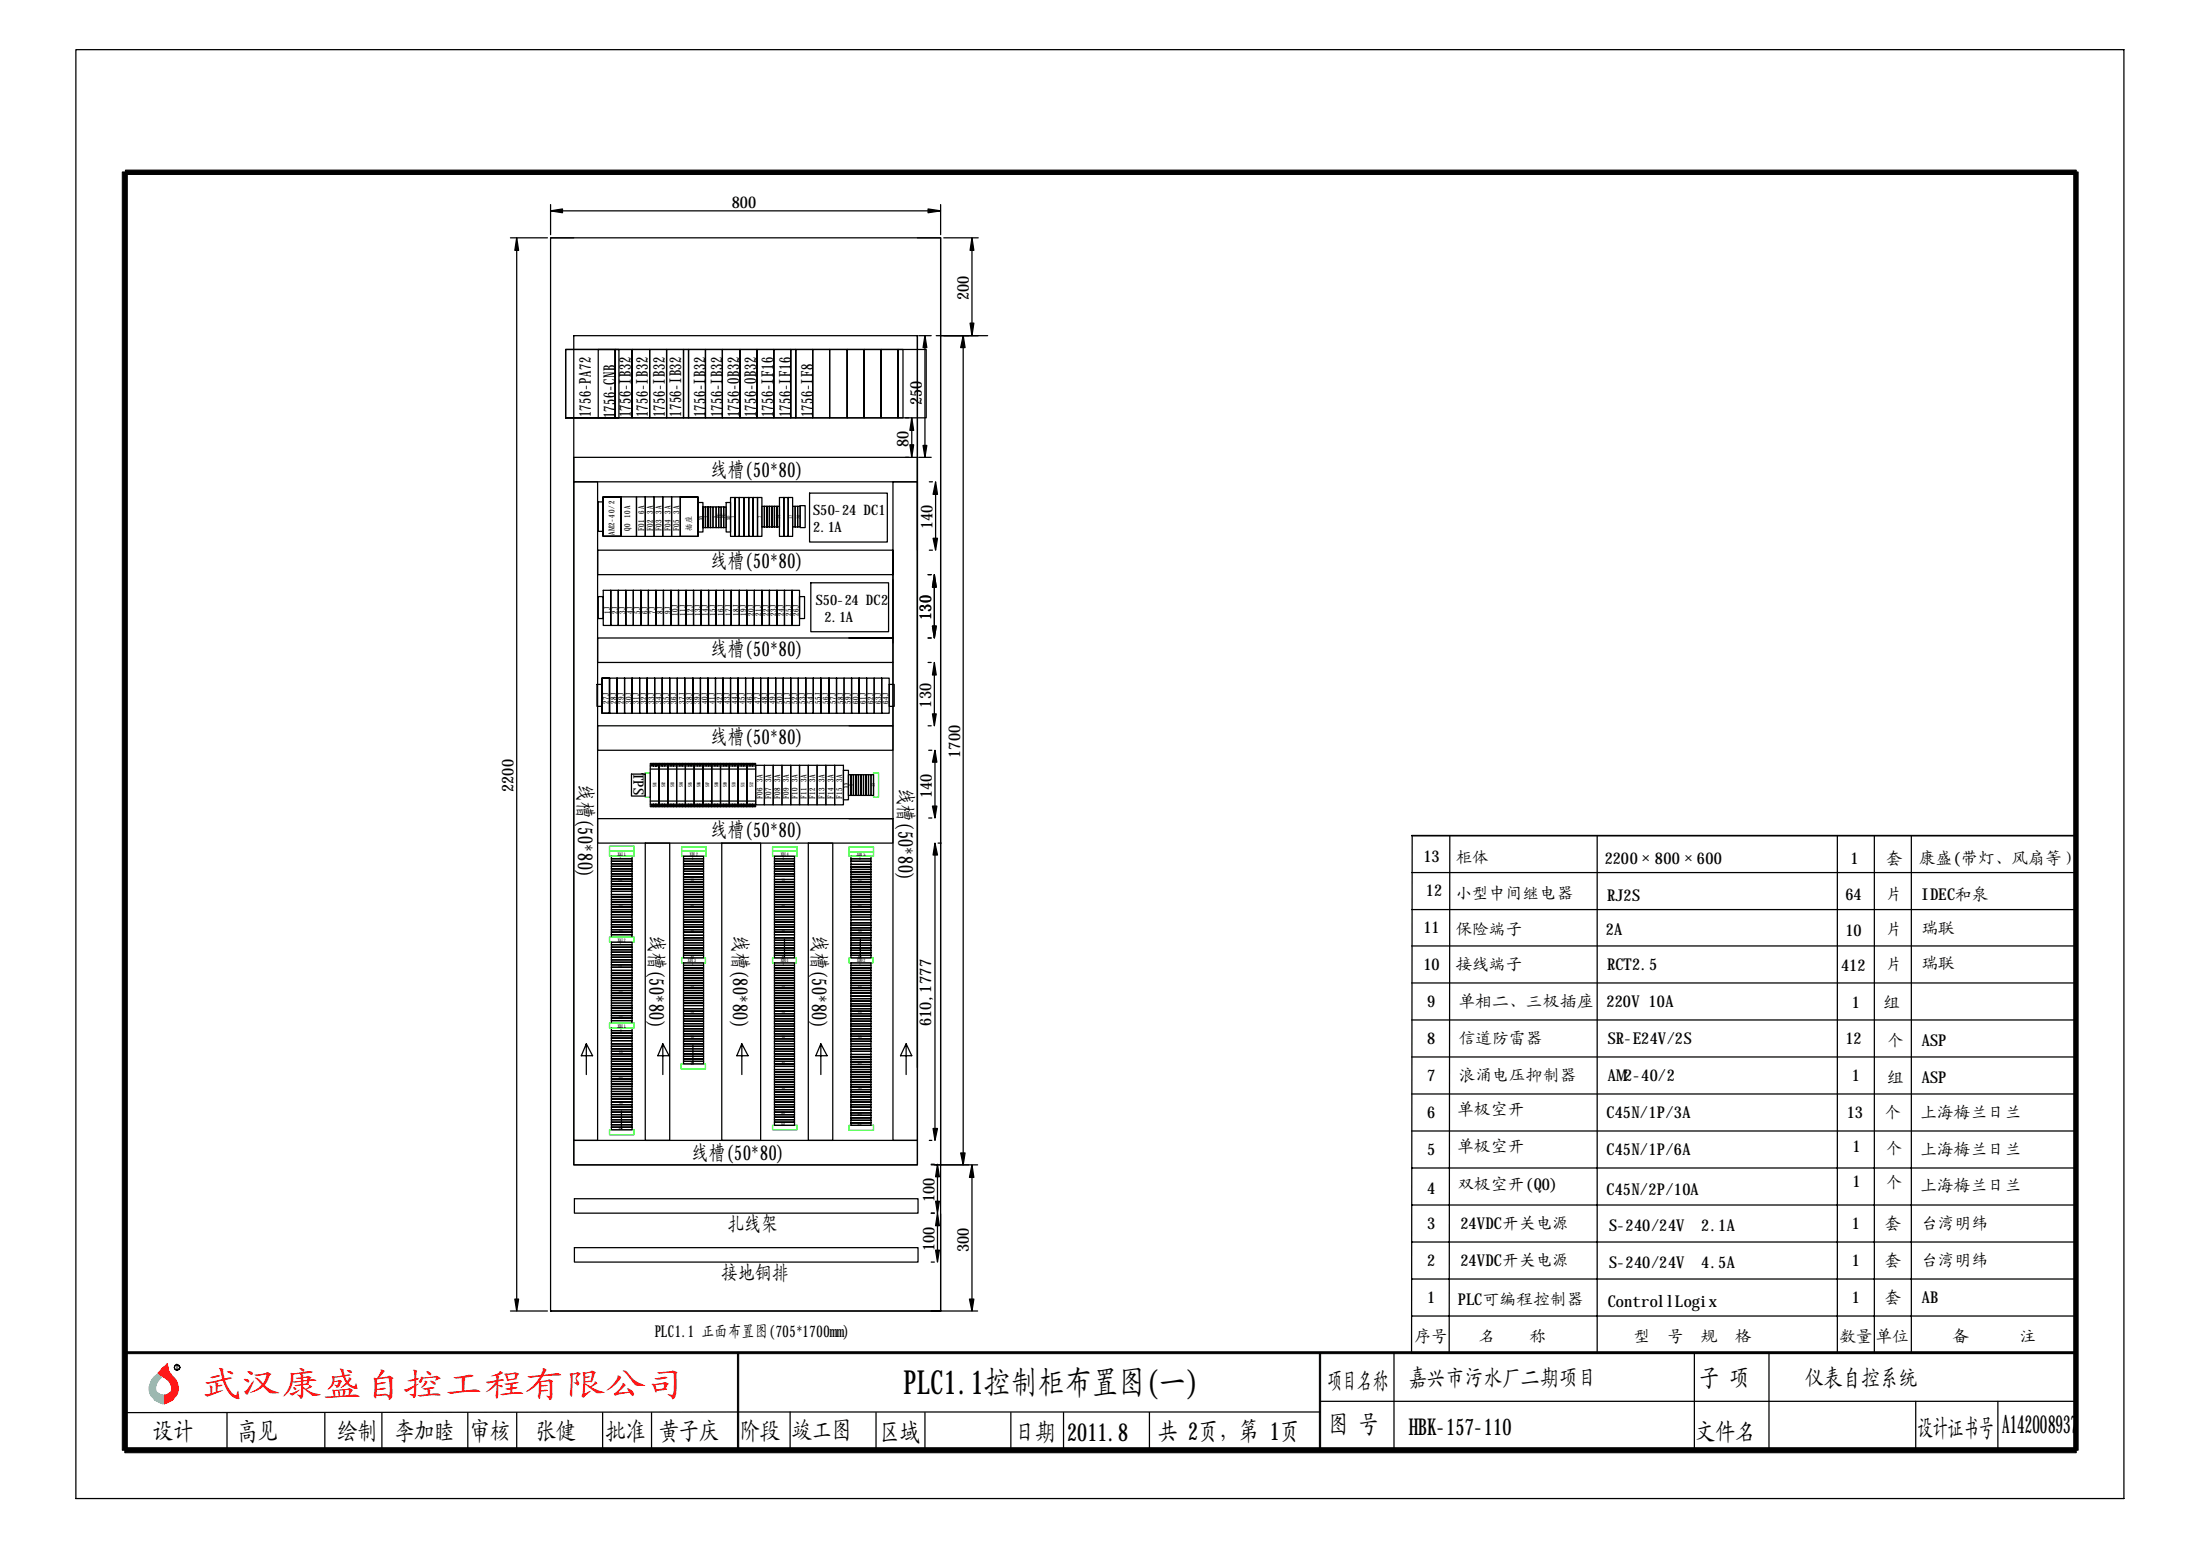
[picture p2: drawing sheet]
<svg xmlns="http://www.w3.org/2000/svg" width="297mm" height="210mm" viewBox="0 0 297 210" stroke-linecap="round" stroke-linejoin="round" font-family="sans-serif">
<g fill="none" stroke="#000" stroke-width=".17">
<path d="M10.2 6.7h276.6v195.6h-276.6zM68.9 32.1h5M69.8 33.8v141.6M74.3 32.1h52.7v144.9h-52.7zM74.3 27.6v4.1M74.3 32.1h3.2M75.9 28.5h49.4M123.9 32.1h3.1v13.2h6.3M127 27.6v4.1M127.4 32.1h4.7M131.2 33.8v9.8M76.4 47.2h7.2v9.2h-7.2z"/>
<path d="M76.4 47.2h48.7v9.2h-48.7zM77.5 45.3h46.4v111.9h-46.4zM80.8 47.2h2.3v9.2h-2.3zM83.1 47.2h2.2v9.2h-2.2zM85.3 47.2h2.4v9.2h-2.4zM87.7 47.2h2.3v9.2h-2.3zM90 47.2h2.3v9.2h-2.3zM92.3 47.2h.7v9.2h-.7zM93 47.2h2.2v9.2h-2.2zM95.2 47.2h2.3v9.2h-2.3zM97.5 47.2h2.4v9.2h-2.4zM99.9 47.2h2.3v9.2h-2.3z"/>
<path d="M102.2 47.2h2.3v9.2h-2.3zM104.5 47.2h2.3v9.2h-2.3zM106.8 47.2h.6v9.2h-.6zM107.4 47.2h2.3v9.2h-2.3zM109.7 47.2h2.3v9.2h-2.3zM112 47.2h2.4v9.2h-2.4zM114.4 47.2h2.3v9.2h-2.3zM116.7 47.2h2.3v9.2h-2.3zM119 47.2h2.2v9.2h-2.2zM121.2 47.2h.7v9.2h-.7zM122.3 56.4h.4M123.1 58.1v1.9"/>
<path d="M123.9 45.3v98.8M124 45.3h1.7M124.9 46.9v13.2M126.4 45.3h5.7M127 45.3v111.9M130 46.9v108.7M77.5 61.7h46.4v3.3h-46.4zM77.5 65h3.2v88.9h-3.2zM80.7 74.3h39.9v3.3h-39.9zM80.8 67.7h.6v4h-.6zM81.4 67.1h2.4v5.3h-2.4v-5.3h2.4v5.3h-2.4v-5.3h2.4v5.3h-2.4zM81.4 79.7h1.1v4.7h-1.1z"/>
<path d="M82.5 79.7h1v4.7h-1zM83.5 79.7h1v4.7h-1zM83.8 67.1h2.1v5.3h-2.1zM84.5 79.7h1v4.7h-1zM85.5 79.7h1v4.7h-1zM85.9 67.1h1.2v5.3h-1.2zM86.5 79.7h1v4.7h-1zM87.1 67.1h1.2v5.3h-1.2zM87.5 79.7h1.1v4.7h-1.1zM88.3 67.1h1.2v5.3h-1.2zM88.6 79.7h1v4.7h-1zM89.5 67.1h1.2v5.3h-1.2z"/>
<path d="M89.6 79.7h1v4.7h-1zM90.6 79.7h1v4.7h-1zM90.7 67.1h1.2v5.3h-1.2zM91.6 79.7h1v4.7h-1zM91.9 67.1h2.3v5.3h-2.3v-5.3h2.3v5.3h-2.3zM92.6 79.7h1v4.7h-1zM93.6 79.7h1.1v4.7h-1.1zM94.2 67.8h.7v4h-.7zM94.7 79.7h1v4.7h-1zM94.9 68.4h.3v2.8h-.3zM95.2 68.4h.4v2.8h-.4zM95.6 68.4h.3v2.8h-.3z"/>
<path d="M95.7 79.7h1v4.7h-1zM95.9 68.4h.4v2.8h-.4zM96.3 68.4h.4v2.8h-.4zM96.7 68.4h.3v2.8h-.3zM96.7 79.7h1v4.7h-1zM97 68.4h.4v2.8h-.4zM97.4 68.4h.3v2.8h-.3zM97.7 68.4h.3v2.8h-.3zM97.7 79.7h1v4.7h-1zM98 67.8h.6v4h-.6zM98.6 67.2h.6v5.2h-.6zM98.7 79.7h1.1v4.7h-1.1z"/>
<path d="M99.2 67.2h.6v5.2h-.6zM99.8 67.2h.6v5.2h-.6zM99.8 79.7h1v4.7h-1zM100.5 67.2h.6v5.2h-.6zM100.8 79.7h1.1v4.7h-1.1zM101.1 67.2h.6v5.2h-.6zM101.7 67.2h.6v5.2h-.6zM101.9 79.7h1v4.7h-1zM102.3 67.2h.6v5.2h-.6zM102.9 68.3h.3v2.8h-.3zM102.9 79.7h1v4.7h-1zM103.2 68.3h.3v2.8h-.3z"/>
<path d="M103.5 68.3h.4v2.8h-.4zM103.9 68.3h.3v2.8h-.3zM103.9 79.7h1v4.7h-1zM104.2 68.3h.4v2.8h-.4zM104.6 68.3h.3v2.8h-.3zM104.9 68.3h.3v2.8h-.3zM104.9 79.7h1v4.7h-1zM105.2 67.2h.6v5.2h-.6zM105.8 67.2h.6v5.2h-.6zM105.9 79.7h1v4.7h-1zM106.4 67.2h.6v5.2h-.6zM106.9 79.7h1v4.7h-1z"/>
<path d="M107 68.3h.4v2.8h-.4zM107.4 68.3h.3v2.8h-.3zM107.7 68.3h.3v2.8h-.3zM108 68.3h.7v2.9h-.7zM109.3 66.6h10.5v6.6h-10.5zM109.5 78.7h10.5v6.6h-10.5zM120.6 65h3.3v88.9h-3.3zM120.6 77.6v8.5h-6M120.6 78.2v8.6M122.3 61.7h.4M124 61.7h1.7M125.3 77.6h.4"/>
<path d="M125.5 65h.4M125.5 74.3h.4M126.2 79.3v5.2M126.3 66.7v6M80.6 92.4h.7v2.9h-.7zM80.7 86.1h39.9v3.3h-39.9zM80.7 98h39.9v3.3h-39.9zM80.8 80.5h.6v3h-.6zM81.3 91.5h1v4.8h-1v-4.8h1v4.8h-1zM82.3 91.5h1v4.8h-1zM83.3 91.5h1v4.8h-1zM84.3 91.5h1v4.8h-1z"/>
<path d="M85.3 91.5h1.1v4.8h-1.1zM86.4 91.5h1v4.8h-1zM87.4 91.5h1v4.8h-1zM88.4 91.5h1v4.8h-1zM89.4 91.5h1v4.8h-1zM90.4 91.5h1v4.8h-1zM91.4 91.5h1.1v4.8h-1.1zM92.5 91.5h1.1v4.8h-1.1zM93.6 91.5h1v4.8h-1zM94.6 91.5h1v4.8h-1zM95.6 91.5h1v4.8h-1zM96.6 91.5h1v4.8h-1z"/>
<path d="M97.6 91.5h1v4.8h-1zM98.6 91.5h1.1v4.8h-1.1zM99.7 91.5h1v4.8h-1zM100.7 91.5h1v4.8h-1zM101.7 91.5h1v4.8h-1zM102.7 91.5h1v4.8h-1zM103.7 91.5h1v4.8h-1zM104.7 91.5h1v4.8h-1zM105.7 91.5h1.1v4.8h-1.1zM106.8 91.5h1v4.8h-1zM107.8 91.5h1v4.8h-1zM107.9 80.5h.7v3h-.7z"/>
<path d="M108.8 91.5h1v4.8h-1zM109.8 91.5h1v4.8h-1zM110.8 91.5h1.1v4.8h-1.1zM111.9 91.5h1v4.8h-1zM112.9 91.5h1.1v4.8h-1.1zM114 91.5h1v4.8h-1zM115 91.5h1v4.8h-1zM116 91.5h1v4.8h-1zM117 91.5h1v4.8h-1zM118 91.5h1v4.8h-1zM119 91.5h1.1v4.8h-1.1zM120.1 92.4h.6v2.9h-.6z"/>
<path d="M120.6 89.4v8.6h-6M125.3 86.1h.4M125.3 89.4h.4M125.3 98h.4M126.2 91.1v5.3M80.7 110.5h39.9v3.3h-39.9zM82.5 115.6h2.8v.3h-2.8zM82.5 115.9h2.8v.4h-2.8zM82.5 116.3h2.8v.3h-2.8zM82.5 116.6h2.8v.3h-2.8zM82.5 116.9h2.8v.4h-2.8zM82.5 117.3h2.8v.3h-2.8z"/>
<path d="M82.5 117.6h2.8v.4h-2.8zM82.5 118h2.8v.3h-2.8zM82.5 118.3h2.8v.3h-2.8zM82.5 118.6h2.8v.4h-2.8zM82.5 119h2.8v.3h-2.8zM82.5 119.3h2.8v.3h-2.8zM82.5 119.6h2.8v.4h-2.8zM82.5 120h2.8v.3h-2.8zM85.3 104.5h1.8v3h-1.8zM87.1 113.8h3.3v40.1h-3.3zM87.8 103.1h.4v.3v-.3h.4v.3v-.3h.4v5.8h-.4v-.3v.3h-.4v-.3v.3h-.4zM87.8 103.4h14.2"/>
<path d="M87.8 108.1h14.2M87.8 103.8h14.2M87.8 108.6h14.2M88 108.6h.1v.2h-.1zM88 103.1l.1 .1zM88.3 108.6h.2v.2h-.2zM88.3 103.1h.2v.1h-.2zM88.7 108.6h.1v.2h-.1zM88.7 103.1l.1 .1zM89 103.1h.4v.3v-.3h.3v.3v-.3h.5v5.8h-.5v-.3v.3h-.3v-.3v.3h-.4zM89.2 108.6v.2zM89.2 103.1v.1z"/>
<path d="M89.5 108.6h.2v.2h-.2zM89.5 103.1h.2v.1h-.2zM89.9 108.6h.1v.2h-.1zM89.9 103.1l.1 .1zM90.2 103.1h.4v.3v-.3h.3v.3v-.3h.5v5.8h-.5v-.3v.3h-.3v-.3v.3h-.4zM90.3 108.6h.1v.2h-.1zM90.3 103.1l.1 .1zM90.7 108.6h.1v.2h-.1zM90.7 103.1h.1v.1h-.1zM91.1 108.6h.1v.2h-.1zM91.1 103.1l.1 .1zM91.4 103.1h.4v.3v-.3h.3v.3v-.3h.4v5.8h-.4v-.3v.3h-.3v-.3v.3h-.4z"/>
<path d="M91.5 108.6h.1v.2h-.1zM91.5 103.1l.1 .1zM91.9 108.6h.1v.2h-.1zM91.9 103.1h.1v.1h-.1zM92.3 115.6h2.7v.3h-2.7zM92.3 115.9h2.7v.4h-2.7zM92.3 116.3h2.7v.3h-2.7zM92.3 116.6h2.7v.3h-2.7zM92.3 116.9h2.7v.4h-2.7zM92.3 117.3h2.7v.3h-2.7zM92.3 117.6h2.7v.4h-2.7zM92.3 118h2.7v.4h-2.7z"/>
<path d="M92.3 118.4h2.7v.3h-2.7zM92.3 118.7h2.7v.4h-2.7zM92.3 119.1h2.7v.3h-2.7zM92.3 119.4h2.7v.3h-2.7zM92.3 119.7h2.7v.4h-2.7zM92.3 108.6h.1v.2h-.1zM92.3 103.1l.1 .1zM92.5 103.1h.5v.3v-.3h.3v.3v-.3h.4v5.8h-.4v-.3v.3h-.3v-.3v.3h-.5zM92.7 108.6h.1v.2h-.1zM92.7 103.1l.1 .1zM93 108.6h.2v.2h-.2zM93 103.1h.2v.1h-.2z"/>
<path d="M93.5 108.6h.1v.2h-.1zM93.5 103.1l.1 .1zM93.7 103.1h.4v.3v-.3h.4v.3v-.3h.4v5.8h-.4v-.3v.3h-.4v-.3v.3h-.4zM93.9 108.6h.1v.2h-.1zM93.9 103.1l.1 .1zM94.2 108.6h.2v.2h-.2zM94.2 103.1h.2v.1h-.2zM94.7 108.6v.2zM94.7 103.1v.1zM94.9 103.1h.4v.3v-.3h.4v.3v-.3h.4v5.8h-.4v-.3v.3h-.4v-.3v.3h-.4zM95.1 108.6h.1v.2h-.1zM95.1 103.1l.1 .1z"/>
<path d="M95.4 108.6h.2v.2h-.2zM95.4 103.1h.2v.1h-.2zM95.8 108.6h.1v.2h-.1zM95.8 103.1l.1 .1zM96.1 103.1h.4v.3v-.3h.4v.3v-.3h.4v5.8h-.4v-.3v.3h-.4v-.3v.3h-.4zM96.3 108.6h.1v.2h-.1zM96.3 103.1l.1 .1zM96.6 108.6h.2v.2h-.2zM96.6 103.1h.2v.1h-.2zM97 108.6h.1v.2h-.1zM97 103.1l.1 .1zM97.3 103.1h.4v.3v-.3h.3v.3v-.3h.5v5.8h-.5v-.3v.3h-.3v-.3v.3h-.4z"/>
<path d="M97.5 113.8h5.2v40.1h-5.2zM97.5 108.6v.2zM97.5 103.1v.1zM97.8 108.6h.2v.2h-.2zM97.8 103.1h.2v.1h-.2zM98.2 108.6h.1v.2h-.1zM98.2 103.1l.1 .1zM98.5 103.1h.4v.3v-.3h.3v.3v-.3h.5v5.8h-.5v-.3v.3h-.3v-.3v.3h-.4zM98.6 108.6h.1v.2h-.1zM98.6 103.1l.1 .1zM99 108.6h.1v.2h-.1zM99 103.1h.1v.1h-.1z"/>
<path d="M99.4 108.6h.1v.2h-.1zM99.4 103.1l.1 .1zM99.7 103.1h.4v.3v-.3h.3v.3v-.3h.4v5.8h-.4v-.3v.3h-.3v-.3v.3h-.4zM99.8 108.6h.1v.2h-.1zM99.8 103.1l.1 .1zM100.2 108.6h.1v.2h-.1zM100.2 103.1h.1v.1h-.1zM100.6 108.6h.1v.2h-.1zM100.6 103.1l.1 .1zM100.8 103.1h.5v.3v-.3h.3v.3v-.3h.4v5.8h-.4v-.3v.3h-.3v-.3v.3h-.5zM101 108.6h.1v.2h-.1zM101 103.1l.1 .1z"/>
<path d="M101.3 108.6h.2v.2h-.2zM101.3 103.1h.2v.1h-.2zM101.8 108.6h.1v.2h-.1zM101.8 103.1l.1 .1zM102 103.3h1.2v5.3h-1.2zM103.2 103.3h1.2v5.3h-1.2zM104.4 103.3h1.2v5.3h-1.2zM104.6 115.6h2.7v.3h-2.7zM104.6 115.9h2.7v.4h-2.7zM104.6 116.3h2.7v.3h-2.7zM104.6 116.6h2.7v.3h-2.7zM104.6 116.9h2.7v.4h-2.7z"/>
<path d="M104.6 117.3h2.7v.3h-2.7zM104.6 117.6h2.7v.4h-2.7zM104.6 118h2.7v.3h-2.7zM104.6 118.3h2.7v.4h-2.7zM104.6 118.7h2.7v.4h-2.7zM104.6 119.1h2.7v.3h-2.7zM104.6 119.4h2.7v.3h-2.7zM104.6 119.7h2.7v.4h-2.7zM105.6 103.3h1.2v5.3h-1.2zM106.8 103.3h1.1v5.3h-1.1zM107.9 103.3h1.2v5.3h-1.2zM109.1 113.8h3.3v40.1h-3.3z"/>
<path d="M109.1 103.3h1.2v5.3h-1.2zM110.3 103.3h1.2v5.3h-1.2zM111.5 103.3h1.2v5.3h-1.2zM112.7 103.3h1.2v5.3h-1.2zM113.9 104h.7v4h-.7zM114.6 104.6h.3v2.8h-.3zM114.6 110.5h6M114.9 115.6h2.7v.3h-2.7zM114.9 115.9h2.7v.4h-2.7zM114.9 116.3h2.7v.4h-2.7zM114.9 116.7h2.7v.3h-2.7zM114.9 117h2.7v.4h-2.7z"/>
<path d="M114.9 117.4h2.7v.3h-2.7zM114.9 117.7h2.7v.3h-2.7zM114.9 118h2.7v.4h-2.7zM114.9 118.4h2.7v.3h-2.7zM114.9 118.7h2.7v.4h-2.7zM114.9 119.1h2.7v.3h-2.7zM114.9 119.4h2.7v.3h-2.7zM114.9 119.7h2.7v.4h-2.7zM114.9 104.6h.3v2.8h-.3zM115.2 104.6h.4v2.8h-.4zM115.6 104.6h.3v2.8h-.3zM115.9 104.6h.3v2.8h-.3z"/>
<path d="M116.2 104.6h.4v2.8h-.4zM116.6 104.6h.3v2.8h-.3zM116.9 104.6h.4v2.8h-.4zM117.3 104.6h.3v2.8h-.3zM117.6 104.6h.3v2.8h-.3zM125.4 101.3h.4M125.4 110.4h.4M126.2 102.9v5.9M126.2 115.4v36.9M126.7 113.8h.4M190.6 112.8h89.7h-89.7M190.6 112.8h89.7"/>
<path d="M190.6 117.8h89.7M190.7 112.8l-.1 69.8h89.7M195.7 112.8v69.8M215.6 112.8v69.8M248.1 112.8v69.8M253.1 112.8v69.8M258.1 112.8v69.8M82.5 120.3h2.8v.4h-2.8zM82.5 120.7h2.8v.4h-2.8zM82.5 121.1h2.8v.3h-2.8zM82.5 121.4h2.8v.4h-2.8zM82.5 121.8h2.8v.3h-2.8z"/>
<path d="M82.5 122.1h2.8v.3h-2.8zM82.5 122.4h2.8v.4h-2.8zM82.5 122.8h2.8v.3h-2.8zM82.5 123.1h2.8v.4h-2.8zM82.5 123.5h2.8v.3h-2.8zM82.5 123.8h2.8v.3h-2.8zM82.5 124.1h2.8v.4h-2.8zM82.5 124.5h2.8v.3h-2.8zM82.5 124.8h2.8v.4h-2.8zM82.5 125.2h2.8v.3h-2.8zM82.5 125.5h2.8v.3h-2.8zM82.5 125.8h2.8v.4h-2.8z"/>
<path d="M82.5 126.2h2.8v.3h-2.8zM82.5 138.8h2.8v.3h-2.8zM82.5 139.1h2.8v.4h-2.8zM82.5 139.5h2.8v.3h-2.8zM82.5 139.8h2.8v.3h-2.8zM82.5 127.2h2.8v.3h-2.8zM82.5 127.5h2.8v.4h-2.8zM82.5 127.9h2.8v.3h-2.8zM82.5 128.2h2.8v.3h-2.8zM82.5 128.5h2.8v.4h-2.8zM82.5 128.9h2.8v.3h-2.8zM82.5 129.2h2.8v.4h-2.8z"/>
<path d="M82.5 129.6h2.8v.3h-2.8zM82.5 129.9h2.8v.3h-2.8zM82.5 130.2h2.8v.4h-2.8zM82.5 130.6h2.8v.4h-2.8zM82.5 131h2.8v.3h-2.8zM82.5 131.3h2.8v.4h-2.8zM82.5 131.7h2.8v.3h-2.8zM82.5 132h2.8v.3h-2.8zM82.5 132.3h2.8v.4h-2.8zM82.5 132.7h2.8v.3h-2.8zM82.5 133h2.8v.4h-2.8zM82.5 133.4h2.8v.3h-2.8z"/>
<path d="M82.5 133.7h2.8v.3h-2.8zM82.5 134h2.8v.4h-2.8zM82.5 134.4h2.8v.3h-2.8zM82.5 134.7h2.8v.4h-2.8zM82.5 135.1h2.8v.3h-2.8zM82.5 135.4h2.8v.3h-2.8zM82.5 135.7h2.8v.4h-2.8zM82.5 136.1h2.8v.3h-2.8zM82.5 136.4h2.8v.4h-2.8zM82.5 136.8h2.8v.3h-2.8zM82.5 137.1h2.8v.3h-2.8zM82.5 137.4h2.8v.4h-2.8z"/>
<path d="M82.5 137.8h2.8v.3h-2.8zM92.3 120.1h2.7v.3h-2.7zM92.3 120.4h2.7v.3h-2.7zM92.3 120.7h2.7v.4h-2.7zM92.3 121.1h2.7v.3h-2.7zM92.3 121.4h2.7v.4h-2.7zM92.3 121.8h2.7v.3h-2.7zM92.3 122.1h2.7v.3h-2.7zM92.3 122.4h2.7v.4h-2.7zM92.3 122.8h2.7v.3h-2.7zM92.3 123.1h2.7v.4h-2.7zM92.3 123.5h2.7v.3h-2.7z"/>
<path d="M92.3 123.8h2.7v.3h-2.7zM92.3 124.1h2.7v.4h-2.7zM92.3 124.5h2.7v.3h-2.7zM92.3 124.8h2.7v.4h-2.7zM92.3 125.2h2.7v.3h-2.7zM92.3 125.5h2.7v.3h-2.7zM92.3 125.8h2.7v.5h-2.7zM92.3 126.3h2.7v.3h-2.7zM92.3 126.6h2.7v.3h-2.7zM92.3 126.9h2.7v.4h-2.7zM92.3 127.3h2.7v.3h-2.7zM92.3 127.6h2.7v.3h-2.7z"/>
<path d="M92.3 127.9h2.7v.4h-2.7zM92.3 128.3h2.7v.3h-2.7zM92.3 128.6h2.7v.4h-2.7zM92.3 129h2.7v.3h-2.7zM92.3 130h2.7v.3h-2.7zM92.3 130.3h2.7v.4h-2.7zM92.3 130.7h2.7v.3h-2.7zM92.3 131h2.7v.3h-2.7zM92.3 131.3h2.7v.4h-2.7zM92.3 131.7h2.7v.3h-2.7zM92.3 132h2.7v.3h-2.7zM92.3 132.3h2.7v.4h-2.7z"/>
<path d="M92.3 132.7h2.7v.3h-2.7zM92.3 133h2.7v.4h-2.7zM92.3 133.4h2.7v.3h-2.7zM92.3 133.7h2.7v.3h-2.7zM92.3 134h2.7v.4h-2.7zM92.3 134.4h2.7v.3h-2.7zM92.3 134.7h2.7v.4h-2.7zM92.3 135.1h2.7v.3h-2.7zM92.3 135.4h2.7v.3h-2.7zM92.3 135.7h2.7v.5h-2.7zM92.3 136.2h2.7v.3h-2.7zM92.3 136.5h2.7v.3h-2.7z"/>
<path d="M92.3 136.8h2.7v.4h-2.7zM92.3 137.2h2.7v.3h-2.7zM92.3 137.5h2.7v.4h-2.7zM92.3 137.9h2.7v.3h-2.7zM92.3 138.2h2.7v.3h-2.7zM92.3 138.5h2.7v.4h-2.7zM92.3 138.9h2.7v.3h-2.7zM92.3 139.2h2.7v.3h-2.7zM92.3 139.5h2.7v.4h-2.7zM92.3 139.9h2.7v.3h-2.7zM104.6 120.1h2.7v.3h-2.7zM104.6 120.4h2.7v.3h-2.7z"/>
<path d="M104.6 120.7h2.7v.4h-2.7zM104.6 121.1h2.7v.3h-2.7zM104.6 121.4h2.7v.4h-2.7zM104.6 121.8h2.7v.3h-2.7zM104.6 122.1h2.7v.3h-2.7zM104.6 122.4h2.7v.4h-2.7zM104.6 122.8h2.7v.3h-2.7zM104.6 123.1h2.7v.4h-2.7zM104.6 123.5h2.7v.3h-2.7zM104.6 123.8h2.7v.3h-2.7zM104.6 124.1h2.7v.4h-2.7zM104.6 124.5h2.7v.3h-2.7z"/>
<path d="M104.6 124.8h2.7v.4h-2.7zM104.6 125.2h2.7v.3h-2.7zM104.6 125.5h2.7v.3h-2.7zM104.6 125.8h2.7v.4h-2.7zM104.6 126.2h2.7v.4h-2.7zM104.6 126.6h2.7v.3h-2.7zM104.6 126.9h2.7v.4h-2.7zM104.6 127.3h2.7v.3h-2.7zM104.6 127.6h2.7v.3h-2.7zM104.6 127.9h2.7v.4h-2.7zM104.6 128.3h2.7v.3h-2.7zM104.6 128.6h2.7v.4h-2.7z"/>
<path d="M104.6 129h2.7v.3h-2.7zM104.6 130h2.7v.3h-2.7zM104.6 130.3h2.7v.4h-2.7zM104.6 130.7h2.7v.3h-2.7zM104.6 131h2.7v.3h-2.7zM104.6 131.3h2.7v.4h-2.7zM104.6 131.7h2.7v.3h-2.7zM104.6 132h2.7v.3h-2.7zM104.6 132.3h2.7v.4h-2.7zM104.6 132.7h2.7v.3h-2.7zM104.6 133h2.7v.4h-2.7zM104.6 133.4h2.7v.3h-2.7z"/>
<path d="M104.6 133.7h2.7v.3h-2.7zM104.6 134h2.7v.4h-2.7zM104.6 134.4h2.7v.3h-2.7zM104.6 134.7h2.7v.4h-2.7zM104.6 135.1h2.7v.3h-2.7zM104.6 135.4h2.7v.3h-2.7zM104.6 135.7h2.7v.4h-2.7zM104.6 136.1h2.7v.4h-2.7zM104.6 136.5h2.7v.3h-2.7zM104.6 136.8h2.7v.4h-2.7zM104.6 137.2h2.7v.3h-2.7zM104.6 137.5h2.7v.4h-2.7z"/>
<path d="M104.6 137.9h2.7v.3h-2.7zM104.6 138.2h2.7v.3h-2.7zM104.6 138.5h2.7v.4h-2.7zM104.6 138.9h2.7v.3h-2.7zM104.6 139.2h2.7v.3h-2.7zM104.6 139.5h2.7v.4h-2.7zM104.6 139.9h2.7v.3h-2.7zM105.9 126.8v2.4M114.9 130h2.7v.3h-2.7zM114.9 130.3h2.7v.4h-2.7zM114.9 130.7h2.7v.3h-2.7zM114.9 131h2.7v.3h-2.7z"/>
<path d="M114.9 131.3h2.7v.4h-2.7zM114.9 131.7h2.7v.3h-2.7zM114.9 132h2.7v.3h-2.7zM114.9 132.3h2.7v.4h-2.7zM114.9 132.7h2.7v.3h-2.7zM114.9 133h2.7v.4h-2.7zM114.9 133.4h2.7v.3h-2.7zM114.9 133.7h2.7v.3h-2.7zM114.9 134h2.7v.5h-2.7zM114.9 134.5h2.7v.3h-2.7zM114.9 134.8h2.7v.3h-2.7zM114.9 135.1h2.7v.4h-2.7z"/>
<path d="M114.9 135.5h2.7v.3h-2.7zM114.9 135.8h2.7v.4h-2.7zM114.9 136.2h2.7v.3h-2.7zM114.9 136.5h2.7v.3h-2.7zM114.9 136.8h2.7v.4h-2.7zM114.9 137.2h2.7v.3h-2.7zM114.9 137.5h2.7v.4h-2.7zM114.9 137.9h2.7v.3h-2.7zM114.9 138.2h2.7v.3h-2.7zM114.9 138.5h2.7v.4h-2.7zM114.9 138.9h2.7v.3h-2.7zM114.9 139.2h2.7v.3h-2.7z"/>
<path d="M114.9 139.5h2.7v.4h-2.7zM114.9 139.9h2.7v.3h-2.7zM114.9 120.1h2.7v.3h-2.7zM114.9 120.4h2.7v.3h-2.7zM114.9 120.7h2.7v.4h-2.7zM114.9 121.1h2.7v.3h-2.7zM114.9 121.4h2.7v.4h-2.7zM114.9 121.8h2.7v.3h-2.7zM114.9 122.1h2.7v.3h-2.7zM114.9 122.4h2.7v.4h-2.7zM114.9 122.8h2.7v.3h-2.7zM114.9 123.1h2.7v.4h-2.7z"/>
<path d="M114.9 123.5h2.7v.3h-2.7zM114.9 123.8h2.7v.3h-2.7zM114.9 124.1h2.7v.5h-2.7zM114.9 124.6h2.7v.3h-2.7zM114.9 124.9h2.7v.3h-2.7zM114.9 125.2h2.7v.4h-2.7zM114.9 125.6h2.7v.3h-2.7zM114.9 125.9h2.7v.4h-2.7zM114.9 126.3h2.7v.3h-2.7zM114.9 126.6h2.7v.3h-2.7zM114.9 126.9h2.7v.4h-2.7zM114.9 127.3h2.7v.3h-2.7z"/>
<path d="M114.9 127.6h2.7v.3h-2.7zM114.9 127.9h2.7v.4h-2.7zM114.9 128.3h2.7v.3h-2.7zM114.9 128.6h2.7v.4h-2.7zM114.9 129h2.7v.3h-2.7zM116.2 126.8v2.4M190.6 122.8h89.7M190.6 127.7h89.7M190.6 132.7h89.7M190.6 137.7h89.7M77.5 153.9h46.4v3.3h-46.4zM79.2 140.9l.8 1.6h-1.5z"/>
<path d="M79.2 140.9v4.1M82.5 140.1h2.8v.4h-2.8zM82.5 140.5h2.8v.4h-2.8zM82.5 140.9h2.8v.3h-2.8zM82.5 141.2h2.8v.4h-2.8zM82.5 141.6h2.8v.3h-2.8zM82.5 141.9h2.8v.4h-2.8zM82.5 142.3h2.8v.3h-2.8zM82.5 142.6h2.8v.3h-2.8zM82.5 142.9h2.8v.4h-2.8zM82.5 143.3h2.8v.3h-2.8zM82.5 143.6h2.8v.3h-2.8z"/>
<path d="M82.5 143.9h2.8v.4h-2.8zM82.5 144.3h2.8v.3h-2.8zM82.5 144.6h2.8v.4h-2.8zM82.5 145h2.8v.3h-2.8zM82.5 145.3h2.8v.3h-2.8zM82.5 145.6h2.8v.4h-2.8zM82.5 146h2.8v.3h-2.8zM82.5 146.3h2.8v.4h-2.8zM82.5 146.7h2.8v.3h-2.8zM82.5 147h2.8v.3h-2.8zM82.5 147.3h2.8v.4h-2.8zM82.5 147.7h2.8v.3h-2.8z"/>
<path d="M82.5 148h2.8v.4h-2.8zM82.5 148.4h2.8v.4h-2.8zM82.5 148.8h2.8v.3h-2.8zM82.5 149.1h2.8v.4h-2.8zM82.5 149.5h2.8v.3h-2.8zM82.5 149.8h2.8v.3h-2.8zM82.5 150.1h2.8v.4h-2.8zM82.5 150.5h2.8v.3h-2.8zM82.5 150.8h2.8v.3h-2.8zM82.5 151.1h2.8v.4h-2.8zM82.5 151.5h2.8v.3h-2.8zM82.5 151.8h2.8v.4h-2.8z"/>
<path d="M82.5 152.2h2.8v.3h-2.8zM83.9 150v2.3M89.5 140.9l.8 1.6h-1.5zM89.5 140.9v4.1M92.3 140.2h2.7v.4h-2.7zM92.3 140.6h2.7v.3h-2.7zM92.3 140.9h2.7v.3h-2.7zM92.3 141.2h2.7v.4h-2.7zM92.3 141.6h2.7v.3h-2.7zM92.3 141.9h2.7v.4h-2.7zM92.3 142.3h2.7v.3h-2.7zM92.3 142.6h2.7v.3h-2.7z"/>
<path d="M92.3 142.9h2.7v.4h-2.7zM92.3 143.3h2.7v.3h-2.7zM93.6 141.1v2.4M100.2 140.9l.8 1.6h-1.5zM100.2 140.9v4.1M104.6 140.9h2.7v.3h-2.7zM104.6 141.2h2.7v.4h-2.7zM104.6 141.6h2.7v.3h-2.7zM104.6 141.9h2.7v.4h-2.7zM104.6 142.3h2.7v.3h-2.7zM104.6 142.6h2.7v.3h-2.7zM104.6 142.9h2.7v.4h-2.7z"/>
<path d="M104.6 143.3h2.7v.3h-2.7zM104.6 143.6h2.7v.3h-2.7zM104.6 143.9h2.7v.5h-2.7zM104.6 144.4h2.7v.3h-2.7zM104.6 144.7h2.7v.3h-2.7zM104.6 145h2.7v.4h-2.7zM104.6 145.4h2.7v.3h-2.7zM104.6 145.7h2.7v.4h-2.7zM104.6 146.1h2.7v.3h-2.7zM104.6 146.4h2.7v.3h-2.7zM104.6 146.7h2.7v.4h-2.7zM104.6 147.1h2.7v.3h-2.7z"/>
<path d="M104.6 147.4h2.7v.4h-2.7zM104.6 147.8h2.7v.3h-2.7zM104.6 148.1h2.7v.3h-2.7zM104.6 148.4h2.7v.4h-2.7zM104.6 148.8h2.7v.3h-2.7zM104.6 149.1h2.7v.4h-2.7zM104.6 149.5h2.7v.3h-2.7zM104.6 149.8h2.7v.3h-2.7zM104.6 150.1h2.7v.4h-2.7zM104.6 150.5h2.7v.3h-2.7zM104.6 150.8h2.7v.3h-2.7zM104.6 151.1h2.7v.4h-2.7z"/>
<path d="M104.6 151.5h2.7v.4h-2.7zM104.6 140.2h2.7v.4h-2.7zM104.6 140.6h2.7v.3h-2.7zM110.8 140.9l.9 1.6h-1.5zM110.8 140.9v4.1M114.9 140.9h2.7v.3h-2.7zM114.9 141.2h2.7v.4h-2.7zM114.9 141.6h2.7v.3h-2.7zM114.9 141.9h2.7v.4h-2.7zM114.9 142.3h2.7v.4h-2.7zM114.9 142.7h2.7v.3h-2.7zM114.9 143h2.7v.4h-2.7z"/>
<path d="M114.9 143.4h2.7v.3h-2.7zM114.9 143.7h2.7v.3h-2.7zM114.9 144h2.7v.4h-2.7zM114.9 144.4h2.7v.3h-2.7zM114.9 144.7h2.7v.3h-2.7zM114.9 145h2.7v.4h-2.7zM114.9 145.4h2.7v.3h-2.7zM114.9 145.7h2.7v.4h-2.7zM114.9 146.1h2.7v.3h-2.7zM114.9 146.4h2.7v.3h-2.7zM114.9 146.7h2.7v.4h-2.7zM114.9 147.1h2.7v.3h-2.7z"/>
<path d="M114.9 147.4h2.7v.4h-2.7zM114.9 147.8h2.7v.3h-2.7zM114.9 148.1h2.7v.3h-2.7zM114.9 148.4h2.7v.4h-2.7zM114.9 148.8h2.7v.3h-2.7zM114.9 149.1h2.7v.4h-2.7zM114.9 149.5h2.7v.4h-2.7zM114.9 149.9h2.7v.3h-2.7zM114.9 150.2h2.7v.4h-2.7zM114.9 150.6h2.7v.3h-2.7zM114.9 150.9h2.7v.3h-2.7zM114.9 151.2h2.7v.4h-2.7z"/>
<path d="M114.9 151.6h2.7v.3h-2.7zM114.9 140.2h2.7v.4h-2.7zM114.9 140.6h2.7v.3h-2.7zM122.3 140.9l.8 1.6h-1.5zM122.3 140.9v4.1M125.5 153.9h.3M125.7 157.2h6.3M125.7 157.2h.5M126.6 158.8v3.4M131.2 158.9v16.5M190.6 157.7h89.7M190.6 142.7h89.7"/>
<path d="M190.6 147.7h89.7M190.6 152.7h89.7M68.9 177h5M77.6 161.8h46.4v2h-46.4zM77.6 168.4h46.4v2h-46.4zM125.7 177h6.3M125.7 163.8h.5M125.7 170.4h.5M126.6 165.5v3.3M127 163.8v13.2h-52.7h.1M190.6 162.7h89.7M190.6 167.7h89.7"/>
<path d="M190.6 172.6h89.7M190.6 177.6h89.7M23.6 184.3l.3-.1 .4 .4-.2 .2-.2 .1-.3-.1-.1-.2zM30.6 190.7v5.1M43.9 190.7v5.1M51.6 190.7v5.1M63.2 190.7v5.1M69.8 190.7v5.1M81.4 190.7v5.1M88 190.7v5.1M106.7 190.6v5.2M118.3 190.7v5.1"/>
<path d="M124.9 190.7v5.1M136.5 190.7v5.1M143.6 190.7v5.1M155.2 190.7v5.1M178.2 190.6l-161.2 .1M178.3 189.2h102.1M188.2 182.6v13.2M228.8 182.6v13.2M238.8 182.6v13.2M258.7 189.2v6.6M269.7 189.2v6.6"/>
</g>
<g fill="#000" stroke="#000" stroke-width=".17">
<path d="M69.8 32.1l.2 1.7h-.5z" fill-rule="evenodd"/>
<path d="M74.3 28.5l1.6-.3v.5z" fill-rule="evenodd"/>
<path d="M125.3 28.2l1.7 .3-1.7 .2z" fill-rule="evenodd"/>
<path d="M131.2 32.1l.3 1.7h-.5z" fill-rule="evenodd"/>
<path d="M123.1 56.4l.3 1.7h-.5z" fill-rule="evenodd"/>
<path d="M124.9 45.3l.2 1.6h-.5z" fill-rule="evenodd"/>
<path d="M130 45.3l.3 1.6h-.6z" fill-rule="evenodd"/>
<path d="M131 43.6h.5l-.3 1.7z" fill-rule="evenodd"/>
<path d="M122.9 60h.5l-.3 1.7z" fill-rule="evenodd"/>
<path d="M124.6 60.1h.5l-.2 1.6z" fill-rule="evenodd"/>
<path d="M126.2 77.6l.2 1.7h-.5z" fill-rule="evenodd"/>
<path d="M126.2 77.6l.2 1.7h-.5z" fill-rule="evenodd"/>
<path d="M126.3 65l.3 1.7h-.6z" fill-rule="evenodd"/>
<path d="M126 72.7h.6l-.3 1.6z" fill-rule="evenodd"/>
<path d="M125.9 84.5h.5l-.2 1.6z" fill-rule="evenodd"/>
<path d="M126.2 89.4l.2 1.7h-.5z" fill-rule="evenodd"/>
<path d="M125.9 96.4h.5l-.2 1.6z" fill-rule="evenodd"/>
<path d="M125.9 84.5h.5l-.2 1.6z" fill-rule="evenodd"/>
<path d="M126.2 101.3l.3 1.6h-.6z" fill-rule="evenodd"/>
<path d="M125.9 108.8h.6l-.3 1.6z" fill-rule="evenodd"/>
<path d="M126.2 113.8l.4 1.6h-.6z" fill-rule="evenodd"/>
<path d="M126 152.3h.6l-.4 1.6z" fill-rule="evenodd"/>
<path d="M126.6 157.2l.2 1.6h-.5z" fill-rule="evenodd"/>
<path d="M129.7 155.6h.6l-.3 1.6z" fill-rule="evenodd"/>
<path d="M131.2 157.2l.3 1.7h-.6z" fill-rule="evenodd"/>
<path d="M69.5 175.4h.5l-.2 1.6z" fill-rule="evenodd"/>
<path d="M126.3 162.2h.5l-.2 1.6z" fill-rule="evenodd"/>
<path d="M126.6 163.8l.2 1.7h-.5z" fill-rule="evenodd"/>
<path d="M126.3 168.8h.5l-.2 1.6z" fill-rule="evenodd"/>
<path d="M130.9 175.4h.6l-.3 1.6z" fill-rule="evenodd"/>
</g>
<g fill="none" stroke="#0f0" stroke-width=".17">
<path d="M82.3 114.9h3.3v.7h-3.3zM82.3 114.2h3.3v.7h-3.3zM87.1 104.3h.7v3.3h-.7zM92 114.9h3.3v.7h-3.3zM92 114.3h3.3v.6h-3.3zM104.3 114.9h3.3v.7h-3.3zM104.3 114.3h3.3v.6h-3.3zM114.6 115h3.3v.6h-3.3zM114.6 114.3h3.3v.7h-3.3zM117.9 104.3h.7v3.3h-.7zM82.3 126.5h3.3v.7h-3.3zM82.3 138.1h3.3v.7h-3.3z"/>
<path d="M92 129.3h3.2v.7h-3.2zM104.3 129.3h3.2v.7h-3.2zM114.6 129.3h3.3v.7h-3.3zM82.3 152.5h3.3v.7h-3.3zM91.9 143.6h3.3v.7h-3.3zM104.3 151.9h3.3v.6h-3.3zM114.6 151.9h3.3v.7h-3.3z"/>
</g>
<g fill="#000" stroke="#000" stroke-width=".14">
<path d="M23.6 184.3l-.1 .3zM23.5 184.6l.1 .2z"/>
<path d="M16.9 23h263.4v.6h-263.4z" fill-rule="evenodd"/>
<path d="M16.5 23.2h.7v172.6h-.7z" fill-rule="evenodd"/>
<path d="M16.8 195.4h263.5v.7h-263.5z" fill-rule="evenodd"/>
<path d="M17 182.5h263.4v.2h-263.4z" fill-rule="evenodd"/>
<path d="M23.6 184.3l.3-.1z" fill-rule="evenodd"/>
<path d="M23.9 184.2l.3 .1-.3-.1z" fill-rule="evenodd"/>
<path d="M23.6 184.8l.3 .1v.1z" fill-rule="evenodd"/>
<path d="M24.1 184.3h.1l.1 .3z" fill-rule="evenodd"/>
<path d="M23.9 184.9l.3-.1-.3 .2z" fill-rule="evenodd"/>
<path d="M24.3 184.6l-.1 .2h-.1z" fill-rule="evenodd"/>
<path d="M99.6 182.6h.1v13.2h-.1z" fill-rule="evenodd"/>
<path d="M178.1 182.6h.2v13.2h-.2z" fill-rule="evenodd"/>
<path d="M280 23.2h.6v172.6h-.6z" fill-rule="evenodd"/>
</g>
<path d="M21.9 184.7l.7-.6a2.37 2.37 0 0 0 .3 1.3 2.19 2.19 0 0 1 1.1 2.3 2.19 2.19 0 0 1-1.8 1.8v-1.2l.4-.1a.86 .86 0 0 0 .4-1.4 4.4 4.4 0 0 0-1.7-1.5z" fill-rule="evenodd" fill="#f00" stroke="#f00" stroke-width=".17"/>
<path d="M20.8 185.9l.5-.4 .5 .4a1.75 1.75 0 0 0-.7 2l.2 .2a.6 .6 0 0 0 .7 .2v1.2a2.25 2.25 0 0 1-1.8-1.9 2.7 2.7 0 0 1 .6-1.7z" fill-rule="evenodd" fill="#00bfff" stroke="#00bfff" stroke-width=".17"/>
<text font-size="4.5" fill="#f00" x="27.3" y="188.4">武汉康盛自控工程有限公司</text>
<text font-size="4.5" x="122" y="188.2">PLC1.1控制柜布置图(一)</text>
<g font-size="3.4">
<text x="179.2" y="187.6">项目名称</text>
<text x="229.4" y="187.2">子 项</text>
<text x="20.7" y="194.4">设计</text>
<text x="32.1" y="194.4">高见</text>
<text x="45.6" y="194.3">绘制</text>
<text x="53.3" y="194.3">李加睦</text>
<text x="63.5" y="194.4">审核</text>
<text x="72.4" y="194.4">张健</text>
<text x="81.8" y="194.4">批准</text>
<text x="89" y="194.4">黄子庆</text>
<text x="99.9" y="194.4">阶段</text>
<text x="106.9" y="194.2">竣工图</text>
<text x="118.8" y="194.5">区域</text>
<text x="137.1" y="194.5">日期</text>
<text x="144.1" y="194.5">2011.8</text>
<text x="156.4" y="194.4">共 2页，第 1页</text>
<text x="179.4" y="193.4">图 号</text>
<text x="228.9" y="194.5">文件名</text>
<text x="259" y="194">设计证书号</text>
<text x="270.3" y="193.5">A142008937</text>
</g>
<g font-size="3.1">
<text x="190.2" y="187.1">嘉兴市污水厂二期项目</text>
<text x="243.8" y="187.1">仪表自控系统</text>
<text x="190.2" y="193.7">HBK-157-110</text>
</g>
<g font-size="2.8">
<text x="96" y="64.4">线槽(50*80)</text>
<text x="96" y="76.7">线槽(50*80)</text>
<text x="96" y="88.6">线槽(50*80)</text>
<text x="96" y="100.4">线槽(50*80)</text>
<text x="78.1" y="106" transform="rotate(90 78.1 106)">线槽(50*80)</text>
<text x="121.3" y="106.4" transform="rotate(90 121.3 106.4)">线槽(50*80)</text>
<text x="96" y="113">线槽(50*80)</text>
<text x="87.7" y="126.3" transform="rotate(90 87.7 126.3)">线槽(50*80)</text>
<text x="99" y="126.3" transform="rotate(90 99 126.3)">线槽(80*80)</text>
<text x="109.6" y="126.3" transform="rotate(90 109.6 126.3)">线槽(50*80)</text>
<text x="93.5" y="156.6">线槽(50*80)</text>
<text x="98.3" y="166.1">扎线架</text>
<text x="97.5" y="172.8">接地铜排</text>
</g>
<g font-size="2.2">
<text x="98.8" y="28">800</text>
<text x="130.8" y="40.5" transform="rotate(-90 130.8 40.5)">200</text>
<text x="79.8" y="56.3" transform="rotate(-90 79.8 56.3)">1756-PA72</text>
<text x="83.1" y="56.4" transform="rotate(-90 83.1 56.4)">1756-CNB</text>
<text x="85.2" y="56.3" transform="rotate(-90 85.2 56.3)">1756-IB32</text>
<text x="87.5" y="56.3" transform="rotate(-90 87.5 56.3)">1756-IB32</text>
<text x="89.7" y="56.3" transform="rotate(-90 89.7 56.3)">1756-IB32</text>
<text x="91.9" y="56.2" transform="rotate(-90 91.9 56.2)">1756-IB32</text>
<text x="95.2" y="56.3" transform="rotate(-90 95.2 56.3)">1756-IB32</text>
<text x="97.5" y="56.3" transform="rotate(-90 97.5 56.3)">1756-IB32</text>
<text x="99.8" y="56.3" transform="rotate(-90 99.8 56.3)">1756-OB32</text>
<text x="102.1" y="56.3" transform="rotate(-90 102.1 56.3)">1756-OB32</text>
<text x="104.4" y="56.3" transform="rotate(-90 104.4 56.3)">1756-IF16</text>
<text x="106.8" y="56.3" transform="rotate(-90 106.8 56.3)">1756-IF16</text>
<text x="109.7" y="56.3" transform="rotate(-90 109.7 56.3)">1756-IF8</text>
<text x="124.5" y="54.7" transform="rotate(-90 124.5 54.7)">250</text>
<text x="122.7" y="60.3" transform="rotate(-90 122.7 60.3)">80</text>
<text x="125.9" y="71.5" transform="rotate(-90 125.9 71.5)">140</text>
<text x="125.7" y="83.7" transform="rotate(-90 125.7 83.7)">130</text>
<text x="125.7" y="95.5" transform="rotate(-90 125.7 95.5)">130</text>
<text x="69.3" y="106.9" transform="rotate(-90 69.3 106.9)">2200</text>
<text x="125.8" y="107.7" transform="rotate(-90 125.8 107.7)">140</text>
<text x="129.6" y="102.3" transform="rotate(-90 129.6 102.3)">1700</text>
<text x="192.2" y="116.3">13</text>
<text x="196.6" y="116.5">柜体</text>
<text x="216.7" y="116.6">2200×800×600</text>
<text x="249.9" y="116.7">1</text>
<text x="254.7" y="116.6">套</text>
<text x="259.2" y="116.7">康盛(带灯、风扇等）</text>
<text x="192.2" y="126">11</text>
<text x="192.5" y="120.9">12</text>
<text x="196.6" y="121.3">小型中间继电器</text>
<text x="217" y="121.6">RJ2S</text>
<text x="249.2" y="121.5">64</text>
<text x="254.7" y="121.4">片</text>
<text x="259.5" y="121.4">IDEC和泉</text>
<text x="192.2" y="131">10</text>
<text x="196.6" y="130.9">接线端子</text>
<text x="196.6" y="126.2">保险端子</text>
<text x="216.8" y="126.3">2A</text>
<text x="217" y="131">RCT2.5</text>
<text x="248.6" y="131.1">412</text>
<text x="249.2" y="126.3">10</text>
<text x="254.7" y="131">片</text>
<text x="254.7" y="126.3">片</text>
<text x="259.5" y="130.8">瑞联</text>
<text x="259.5" y="126.1">瑞联</text>
<text x="192.7" y="135.9">9</text>
<text x="197" y="135.9">单相二、三极插座</text>
<text x="216.9" y="136">220V 10A</text>
<text x="250" y="136.1">1</text>
<text x="254.3" y="136.1">组</text>
<text x="125.7" y="138.5" transform="rotate(-90 125.7 138.5)">610,1777</text>
<text x="192.7" y="140.9">8</text>
<text x="197" y="141">信道防雷器</text>
<text x="217.1" y="140.9">SR-E24V/2S</text>
<text x="249.2" y="140.9">12</text>
<text x="254.8" y="141.2">个</text>
<text x="259.5" y="141.2">ASP</text>
<text x="192.7" y="145.9">7</text>
<text x="197" y="146">浪涌电压抑制器</text>
<text x="217.1" y="145.9">AM2-40/2</text>
<text x="250" y="145.9">1</text>
<text x="254.8" y="146.1">组</text>
<text x="259.5" y="146.1">ASP</text>
<text x="192.7" y="155.9">5</text>
<text x="192.7" y="150.9">6</text>
<text x="196.8" y="155.5">单极空开</text>
<text x="196.9" y="150.6">单极空开</text>
<text x="216.9" y="156">C45N/1P/6A</text>
<text x="216.9" y="151">C45N/1P/3A</text>
<text x="249.3" y="151">13</text>
<text x="250.1" y="155.5">1</text>
<text x="254.5" y="151">个</text>
<text x="254.7" y="155.7">个</text>
<text x="259.3" y="151">上海梅兰日兰</text>
<text x="259.3" y="156">上海梅兰日兰</text>
<text x="192.7" y="161.1">4</text>
<text x="196.9" y="160.6">双极空开(Q0)</text>
<text x="216.9" y="161.3">C45N/2P/10A</text>
<text x="250.1" y="160.2">1</text>
<text x="254.7" y="160.4">个</text>
<text x="259.3" y="160.7">上海梅兰日兰</text>
<text x="126.2" y="162.3" transform="rotate(-90 126.2 162.3)">100</text>
<text x="192.7" y="165.9">3</text>
<text x="197.2" y="165.9">24VDC开关电源</text>
<text x="217.3" y="166.2">S-240/24V</text>
<text x="229.7" y="166.2">2.1A</text>
<text x="250" y="166">1</text>
<text x="254.5" y="166">套</text>
<text x="259.5" y="165.9">台湾明纬</text>
<text x="126.2" y="168.9" transform="rotate(-90 126.2 168.9)">100</text>
<text x="130.8" y="169" transform="rotate(-90 130.8 169)">300</text>
<text x="192.7" y="170.9">2</text>
<text x="197.2" y="170.9">24VDC开关电源</text>
<text x="217.3" y="171.2">S-240/24V</text>
<text x="229.7" y="171.2">4.5A</text>
<text x="250" y="171">1</text>
<text x="254.5" y="171">套</text>
<text x="259.5" y="170.9">台湾明纬</text>
<text x="192.7" y="175.9">1</text>
<text x="196.9" y="176.1">PLC可编程控制器</text>
<text x="217.1" y="176.5">ControllLogix</text>
<text x="250" y="175.9">1</text>
<text x="254.5" y="175.9">套</text>
<text x="259.5" y="175.9">AB</text>
<text x="88.4" y="180.5">PLC1.1 正面布置图(705*1700mm)</text>
<text x="191.1" y="181.1">序号</text>
<text x="199.7" y="181.1">名</text>
<text x="206.5" y="181.1">称</text>
<text x="220.6" y="181.1">型</text>
<text x="225.1" y="181.1">号</text>
<text x="229.7" y="181.1">规</text>
<text x="234.3" y="181.1">格</text>
<text x="248.4" y="181.1">数量</text>
<text x="253.3" y="181.1">单位</text>
<text x="263.7" y="181.1">备</text>
<text x="272.7" y="181.1">注</text>
</g>
<g font-size="1.9">
<text x="109.8" y="69.5">S50-24 DC1</text>
<text x="109.8" y="71.8">2.1A</text>
<text x="110.2" y="81.7">S50-24 DC2</text>
<text x="111.3" y="83.9">2.1A</text>
<text x="85.5" y="104.4" transform="rotate(90 85.5 104.4)">TPS</text>
</g>
<g font-size="1.1">
<text x="85.1" y="71.6" transform="rotate(-90 85.1 71.6)">Q0 10A</text>
<text x="87" y="71.6" transform="rotate(-90 87 71.6)">F01 6A</text>
<text x="88.1" y="71.6" transform="rotate(-90 88.1 71.6)">F02 3A</text>
<text x="89.3" y="71.6" transform="rotate(-90 89.3 71.6)">F03 3A</text>
<text x="90.5" y="71.6" transform="rotate(-90 90.5 71.6)">F04 3A</text>
<text x="91.7" y="71.6" transform="rotate(-90 91.7 71.6)">F05 3A</text>
<text x="93.4" y="71.6" transform="rotate(-90 93.4 71.6)">插座</text>
<text x="83" y="72.2" transform="rotate(-90 83 72.2)">AM2-40/2</text>
<text x="82.4" y="82.8" transform="rotate(-90 82.4 82.8)">1J</text>
<text x="83.4" y="82.8" transform="rotate(-90 83.4 82.8)">2J</text>
<text x="84.4" y="82.8" transform="rotate(-90 84.4 82.8)">3J</text>
<text x="85.4" y="82.8" transform="rotate(-90 85.4 82.8)">4J</text>
<text x="86.4" y="82.8" transform="rotate(-90 86.4 82.8)">5J</text>
<text x="87.5" y="82.8" transform="rotate(-90 87.5 82.8)">6J</text>
<text x="88.5" y="82.8" transform="rotate(-90 88.5 82.8)">7J</text>
<text x="89.5" y="82.8" transform="rotate(-90 89.5 82.8)">8J</text>
<text x="90.5" y="82.8" transform="rotate(-90 90.5 82.8)">9J</text>
<text x="91.5" y="83.2" transform="rotate(-90 91.5 83.2)">10J</text>
<text x="92.5" y="83.2" transform="rotate(-90 92.5 83.2)">11J</text>
<text x="93.6" y="83.2" transform="rotate(-90 93.6 83.2)">12J</text>
<text x="94.6" y="83.2" transform="rotate(-90 94.6 83.2)">13J</text>
<text x="95.6" y="83.2" transform="rotate(-90 95.6 83.2)">14J</text>
<text x="96.6" y="83.2" transform="rotate(-90 96.6 83.2)">15J</text>
<text x="97.7" y="83.2" transform="rotate(-90 97.7 83.2)">16J</text>
<text x="98.7" y="83.2" transform="rotate(-90 98.7 83.2)">17J</text>
<text x="99.7" y="83.2" transform="rotate(-90 99.7 83.2)">18J</text>
<text x="100.8" y="83.2" transform="rotate(-90 100.8 83.2)">19J</text>
<text x="101.8" y="83.2" transform="rotate(-90 101.8 83.2)">20J</text>
<text x="102.8" y="83.2" transform="rotate(-90 102.8 83.2)">21J</text>
<text x="103.8" y="83.2" transform="rotate(-90 103.8 83.2)">22J</text>
<text x="104.8" y="83.2" transform="rotate(-90 104.8 83.2)">23J</text>
<text x="105.8" y="83.2" transform="rotate(-90 105.8 83.2)">24J</text>
<text x="106.8" y="83.2" transform="rotate(-90 106.8 83.2)">25J</text>
<text x="107.9" y="83.2" transform="rotate(-90 107.9 83.2)">26J</text>
<text x="82.2" y="95" transform="rotate(-90 82.2 95)">27J</text>
<text x="83.2" y="95" transform="rotate(-90 83.2 95)">28J</text>
<text x="84.2" y="95" transform="rotate(-90 84.2 95)">29J</text>
<text x="85.3" y="95" transform="rotate(-90 85.3 95)">30J</text>
<text x="86.3" y="95" transform="rotate(-90 86.3 95)">31J</text>
<text x="87.3" y="95" transform="rotate(-90 87.3 95)">32J</text>
<text x="88.3" y="95" transform="rotate(-90 88.3 95)">33J</text>
<text x="89.3" y="95" transform="rotate(-90 89.3 95)">34J</text>
<text x="90.3" y="95" transform="rotate(-90 90.3 95)">35J</text>
<text x="91.4" y="95" transform="rotate(-90 91.4 95)">36J</text>
<text x="92.5" y="95" transform="rotate(-90 92.5 95)">37J</text>
<text x="93.5" y="95" transform="rotate(-90 93.5 95)">38J</text>
<text x="94.5" y="95" transform="rotate(-90 94.5 95)">39J</text>
<text x="95.5" y="95" transform="rotate(-90 95.5 95)">40J</text>
<text x="96.5" y="95" transform="rotate(-90 96.5 95)">41J</text>
<text x="97.5" y="95" transform="rotate(-90 97.5 95)">42J</text>
<text x="98.6" y="95" transform="rotate(-90 98.6 95)">43J</text>
<text x="99.6" y="95" transform="rotate(-90 99.6 95)">44J</text>
<text x="100.6" y="95" transform="rotate(-90 100.6 95)">45J</text>
<text x="101.6" y="95" transform="rotate(-90 101.6 95)">46J</text>
<text x="102.6" y="95" transform="rotate(-90 102.6 95)">47J</text>
<text x="103.6" y="95" transform="rotate(-90 103.6 95)">48J</text>
<text x="104.6" y="95" transform="rotate(-90 104.6 95)">49J</text>
<text x="105.7" y="95" transform="rotate(-90 105.7 95)">50J</text>
<text x="106.7" y="95" transform="rotate(-90 106.7 95)">51J</text>
<text x="107.7" y="95" transform="rotate(-90 107.7 95)">52J</text>
<text x="108.7" y="95" transform="rotate(-90 108.7 95)">53J</text>
<text x="109.8" y="95" transform="rotate(-90 109.8 95)">54J</text>
<text x="110.8" y="95" transform="rotate(-90 110.8 95)">55J</text>
<text x="111.8" y="95" transform="rotate(-90 111.8 95)">56J</text>
<text x="112.9" y="95" transform="rotate(-90 112.9 95)">57J</text>
<text x="113.9" y="95" transform="rotate(-90 113.9 95)">58J</text>
<text x="114.9" y="95" transform="rotate(-90 114.9 95)">59J</text>
<text x="115.9" y="95" transform="rotate(-90 115.9 95)">60J</text>
<text x="116.9" y="95" transform="rotate(-90 116.9 95)">61J</text>
<text x="117.9" y="95" transform="rotate(-90 117.9 95)">62J</text>
<text x="119" y="95" transform="rotate(-90 119 95)">63J</text>
<text x="120" y="95" transform="rotate(-90 120 95)">64J</text>
<text x="103" y="107.9" transform="rotate(-90 103 107.9)">F06 3A</text>
<text x="104.1" y="107.9" transform="rotate(-90 104.1 107.9)">F07 3A</text>
<text x="105.3" y="107.9" transform="rotate(-90 105.3 107.9)">F08 3A</text>
<text x="106.5" y="107.9" transform="rotate(-90 106.5 107.9)">F09 3A</text>
<text x="107.7" y="107.9" transform="rotate(-90 107.7 107.9)">F10 3A</text>
<text x="108.9" y="107.9" transform="rotate(-90 108.9 107.9)">F11 3A</text>
<text x="110.1" y="107.9" transform="rotate(-90 110.1 107.9)">F12 3A</text>
<text x="111.3" y="107.9" transform="rotate(-90 111.3 107.9)">F13 3A</text>
<text x="112.5" y="107.9" transform="rotate(-90 112.5 107.9)">F14 3A</text>
<text x="113.7" y="107.9" transform="rotate(-90 113.7 107.9)">F15 3A</text>
</g>
<g font-size=".8">
<text x="94.9" y="70.2" transform="rotate(-90 94.9 70.2)">XN</text>
<text x="95.5" y="69.9" transform="rotate(-90 95.5 69.9)">1</text>
<text x="96.8" y="69.9" transform="rotate(-90 96.8 69.9)">5</text>
<text x="97.4" y="69.9" transform="rotate(-90 97.4 69.9)">PE</text>
<text x="98" y="69.9" transform="rotate(-90 98 69.9)">PE</text>
<text x="98.6" y="70.2" transform="rotate(-90 98.6 70.2)">XD</text>
<text x="99.2" y="69.9" transform="rotate(-90 99.2 69.9)">1</text>
<text x="102.9" y="69.9" transform="rotate(-90 102.9 69.9)">7</text>
<text x="105.3" y="70.1" transform="rotate(-90 105.3 70.1)">14</text>
<text x="107" y="70.1" transform="rotate(-90 107 70.1)">17</text>
<text x="108.1" y="70.1" transform="rotate(-90 108.1 70.1)">20</text>
<text x="114.5" y="106.4" transform="rotate(-90 114.5 106.4)">XN</text>
<text x="115.1" y="106.1" transform="rotate(-90 115.1 106.1)">6</text>
<text x="118.1" y="106.3" transform="rotate(-90 118.1 106.3)">15</text>
</g>
<g font-size=".7">
<text x="88.6" y="106.3" transform="rotate(-90 88.6 106.3)">S01</text>
<text x="89.8" y="106.3" transform="rotate(-90 89.8 106.3)">S02</text>
<text x="91" y="106.3" transform="rotate(-90 91 106.3)">S03</text>
<text x="92.2" y="106.3" transform="rotate(-90 92.2 106.3)">S04</text>
<text x="93.4" y="106.3" transform="rotate(-90 93.4 106.3)">S05</text>
<text x="94.6" y="106.3" transform="rotate(-90 94.6 106.3)">S06</text>
<text x="95.8" y="106.3" transform="rotate(-90 95.8 106.3)">S07</text>
<text x="96.9" y="106.3" transform="rotate(-90 96.9 106.3)">S08</text>
<text x="98.1" y="106.3" transform="rotate(-90 98.1 106.3)">S09</text>
<text x="99.3" y="106.3" transform="rotate(-90 99.3 106.3)">S10</text>
<text x="100.5" y="106.3" transform="rotate(-90 100.5 106.3)">S11</text>
<text x="101.7" y="106.3" transform="rotate(-90 101.7 106.3)">S12</text>
<text x="83.4" y="115.5">XAI1</text>
<text x="83.5" y="119.1">10</text>
<text x="83.7" y="116">1</text>
<text x="93.1" y="115.5">XDI2</text>
<text x="93.2" y="119.1">10</text>
<text x="93.4" y="116.1">1</text>
<text x="105.4" y="115.5">XDI4</text>
<text x="105.5" y="119.1">10</text>
<text x="105.7" y="116.1">1</text>
<text x="115.7" y="115.6">XDI5</text>
<text x="115.8" y="119.1">10</text>
<text x="116" y="116.1">1</text>
<text x="83.6" y="122.5">20</text>
<text x="83.6" y="125.9">30</text>
<text x="93.2" y="122.5">20</text>
<text x="93.2" y="126">30</text>
<text x="105.5" y="122.5">20</text>
<text x="105.5" y="126">30</text>
<text x="115.8" y="122.6">20</text>
<text x="115.8" y="126">30</text>
<text x="83.4" y="127.1">XAI2</text>
<text x="83.5" y="130.7">10</text>
<text x="83.7" y="127.6">1</text>
<text x="92.9" y="129.9">XDI3</text>
<text x="93.2" y="129.4">40</text>
<text x="93.4" y="130.4">1</text>
<text x="105.4" y="129.9">XDO1</text>
<text x="105.5" y="129.4">40</text>
<text x="105.7" y="130.4">1</text>
<text x="115.7" y="129.9">XDO2</text>
<text x="115.8" y="129.4">40</text>
<text x="116" y="130.4">1</text>
<text x="83.6" y="134.1">20</text>
<text x="83.6" y="137.5">30</text>
<text x="93.2" y="136.9">20</text>
<text x="93.2" y="133.4">10</text>
<text x="105.5" y="136.9">20</text>
<text x="105.5" y="133.4">10</text>
<text x="115.8" y="136.9">20</text>
<text x="115.8" y="133.4">10</text>
<text x="83.4" y="138.8">XDI1</text>
<text x="83.6" y="142.3">10</text>
<text x="83.7" y="139.3">1</text>
<text x="93.2" y="140.3">30</text>
<text x="93.2" y="143.8">40</text>
<text x="105.5" y="143.7">40</text>
<text x="105.5" y="140.3">30</text>
<text x="115.8" y="143.7">40</text>
<text x="115.8" y="140.3">30</text>
<text x="83.6" y="145.7">20</text>
<text x="83.6" y="149.2">30</text>
<text x="105.5" y="147.2">50</text>
<text x="115.8" y="147.2">50</text>
<text x="83.6" y="152.6">40</text>
<text x="105.5" y="152">64</text>
<text x="105.5" y="150.6">60</text>
<text x="115.8" y="152">64</text>
<text x="115.8" y="150.6">60</text>
</g>
<text font-size=".6" x="23.8" y="184.8">R</text>
</svg>
